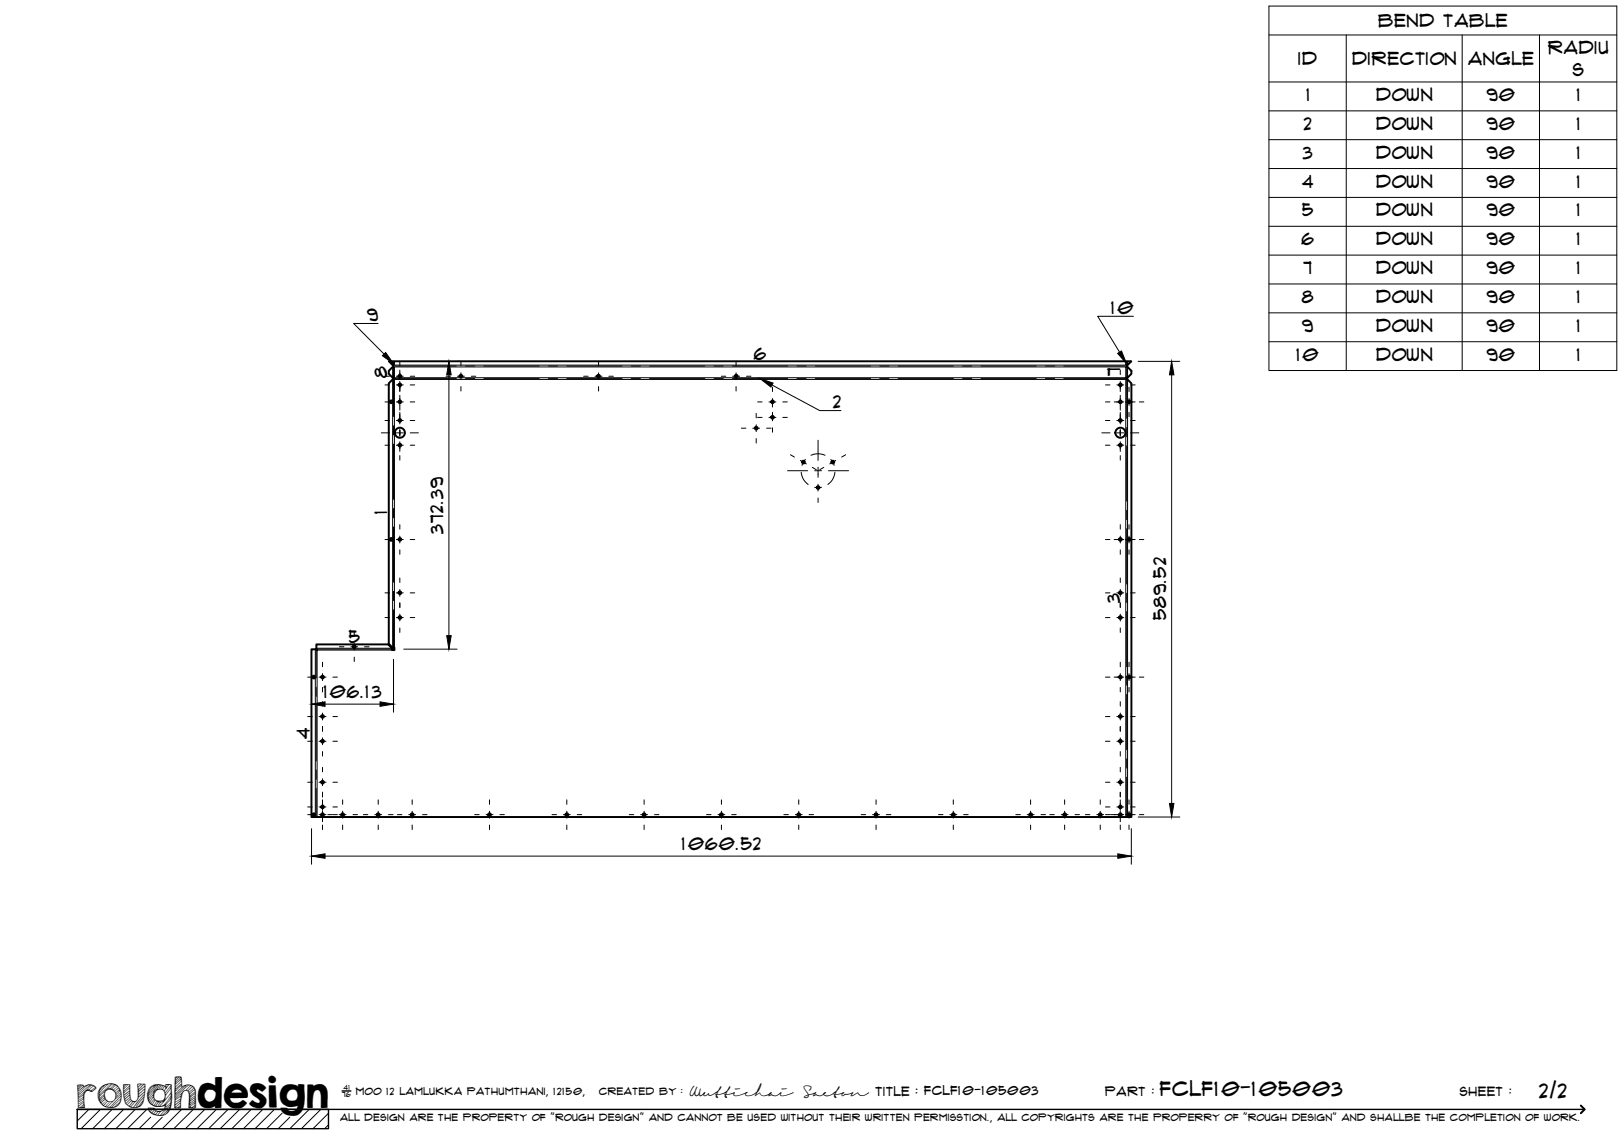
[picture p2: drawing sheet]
<svg xmlns="http://www.w3.org/2000/svg" width="420mm" height="297mm" viewBox="0 0 420 297" stroke-linecap="round" stroke-linejoin="round" font-family="sans-serif">
<!-- layer: Visible -->
<g fill="none" stroke="#000" stroke-width=".51">
<path d="M101.7 94.9l-1.1 1.1v.7l1.1 1.3-1.1 1.2v67.4l1 1h.4v.6h-.6v-.5l-1-1h-18.5v1.1l.1 .4-.3-.2h-1.1v43.4h212.1v-112.2l-1.1-1.2 1.1-1.3v-.7l-1.1-1.1M101.7 94.8v-.2l-1.1-1.1h192.1l-1.1 1.1v.2"/>
<circle cx="103.5" cy="97.3" r=".35"/>
<circle cx="103.5" cy="99.6" r=".35"/>
<circle cx="119.2" cy="97.3" r=".35"/>
<circle cx="154.8" cy="97.3" r=".35"/>
<circle cx="190.5" cy="97.3" r=".35"/>
<circle cx="289.9" cy="99.6" r=".35"/>
<circle cx="101.2" cy="104" r=".35"/>
<circle cx="103.5" cy="108.8" r=".35"/>
<circle cx="103.5" cy="104" r=".35"/>
<circle cx="103.5" cy="115.2" r=".35"/>
<circle cx="103.5" cy="112" r="1.3"/>
<circle cx="195.7" cy="110.8" r=".35"/>
<circle cx="199.9" cy="108" r=".35"/>
<circle cx="199.9" cy="104" r=".35"/>
<circle cx="207.9" cy="119.6" r=".35"/>
<circle cx="215.5" cy="119.6" r=".35"/>
<circle cx="289.9" cy="108.8" r=".35"/>
<circle cx="289.9" cy="104" r=".35"/>
<circle cx="289.9" cy="115.2" r=".35"/>
<circle cx="289.9" cy="112" r="1.3"/>
<circle cx="292.1" cy="104" r=".35"/>
<circle cx="101.2" cy="139.6" r=".35"/>
<circle cx="103.5" cy="139.6" r=".35"/>
<circle cx="211.7" cy="126.1" r=".35"/>
<circle cx="289.9" cy="139.6" r=".35"/>
<circle cx="292.1" cy="139.6" r=".35"/>
<circle cx="103.5" cy="153.4" r=".35"/>
<circle cx="103.5" cy="159.8" r=".35"/>
<circle cx="289.9" cy="153.4" r=".35"/>
<circle cx="289.9" cy="159.8" r=".35"/>
<circle cx="81.2" cy="175.2" r=".35"/>
<circle cx="83.4" cy="175.2" r=".35"/>
<circle cx="91.6" cy="167.3" r=".35"/>
<circle cx="289.9" cy="175.2" r=".35"/>
<circle cx="292.1" cy="175.2" r=".35"/>
<circle cx="83.4" cy="185.4" r=".35"/>
<circle cx="83.4" cy="191.8" r=".35"/>
<circle cx="289.9" cy="191.8" r=".35"/>
<circle cx="289.9" cy="185.4" r=".35"/>
<circle cx="81.2" cy="210.8" r=".35"/>
<circle cx="83.4" cy="202.4" r=".35"/>
<circle cx="83.4" cy="210.8" r=".35"/>
<circle cx="83.4" cy="208.8" r=".35"/>
<circle cx="88.7" cy="210.8" r=".35"/>
<circle cx="97.8" cy="210.8" r=".35"/>
<circle cx="106.6" cy="210.8" r=".35"/>
<circle cx="126.7" cy="210.8" r=".35"/>
<circle cx="146.7" cy="210.8" r=".35"/>
<circle cx="166.7" cy="210.8" r=".35"/>
<circle cx="186.7" cy="210.8" r=".35"/>
<circle cx="206.7" cy="210.8" r=".35"/>
<circle cx="226.7" cy="210.8" r=".35"/>
<circle cx="246.7" cy="210.8" r=".35"/>
<circle cx="266.7" cy="210.8" r=".35"/>
<circle cx="275.5" cy="210.8" r=".35"/>
<circle cx="284.7" cy="210.8" r=".35"/>
<circle cx="289.9" cy="202.4" r=".35"/>
<circle cx="289.9" cy="210.8" r=".35"/>
<circle cx="289.9" cy="208.8" r=".35"/>
<circle cx="292.1" cy="210.8" r=".35"/>
</g>
<!-- layer: Bend Center -->
<g fill="none" stroke="#000" stroke-width=".26">
<path d="M101.7 98h16.4M101.7 94.7h16.4M101.8 93.5v14.3M120.4 98h2.4M120.4 94.7h2.4M125.2 98h14.3M125.2 94.7h14.3M141.9 98h2.4M141.9 94.7h2.4M146.6 98h14.3M146.6 94.7h14.3M163.3 98h2.4"/>
<path d="M163.3 94.7h2.4M168.1 98h14.3M168.1 94.7h14.3M184.7 98h2.4M184.7 94.7h2.4M189.5 98h14.3M189.5 94.7h14.3M206.2 98h2.4M206.2 94.7h2.4M210.9 98h14.3M210.9 94.7h14.3M227.6 98h2.4"/>
<path d="M227.6 94.7h2.4M232.4 98h14.3M232.4 94.7h14.3M249 98h2.4M249 94.7h2.4M253.8 98h14.3M253.8 94.7h14.3M270.5 98h2.4M270.5 94.7h2.4M275.2 98h16.3M275.2 94.7h16.3M291.5 93.5v14.7"/>
<path d="M101.8 110.2v2.3M101.8 114.9v14.3M291.5 110.6v2.4M291.5 115.4v14.3M101.8 131.6v2.4M101.8 136.3v14.3M291.5 132v2.4M291.5 136.8v14.3M101.8 153v2.4M101.8 157.8v9.8M291.5 153.5v2.4M291.5 158.2v14.3"/>
<path d="M81.8 168.1v7.3M81.8 177.8v2.4M81.9 168h19.5M291.5 174.9v2.4M291.5 179.7v14.3M81.8 182.6v14.3M81.8 199.2v2.4M291.5 196.3v2.4M81.8 204v7.4M291.5 201.1v10.3"/>
</g>
<!-- layer: Visible Narrow -->
<path d="M101.6 93.5v1M101.6 94.9v2.8M101.6 98.2v69.4M102 93.5v1h189.3v-1M102 94.9h189.3v2.8h-189.3zM291.7 93.5v1M291.7 94.9v2.8M291.7 98.2v113.2M81.6 168v43.4M81.9 167.7h19.5M101.4 168.2h-19.4v43.2M102 167.6v-69.4h189.3v113.2" fill="none" stroke="#000" stroke-width=".26"/>
<!-- layer: TitleBlock -->
<path d="M20 287h65v5h-65zM20 287h390M88.5 282.3h2.3" fill="none" stroke="#000" stroke-width=".36"/>
<path d="M409 286.1l1 .9-1 1" fill="none" stroke="#000" stroke-width=".51"/>
<g fill="none" stroke="#000" stroke-width=".26">
<path d="M23 287l-3 3.1M26 287l-5 5M29 287l-5 5M32 287l-5 5M35 287l-5 5M38 287l-5 5M39 289.1l-3 2.9M42 289.1l-3 2.9M47 287l-5 5M50 287l-5 5M53 287l-5 5M56 287l-5 5"/>
<path d="M59 287l-5 5M62 287l-5 5M65 287l-5 5M68 287l-5 5M71 287l-5 5M73 288l-4 4M75 289.1l-3 2.9M80 287l-5 5M83 287l-5 5M85 288l-4 4M85 291l-1 1"/>
</g>
<!-- layer: Smart Centers -->
<g fill="none" stroke="#000" stroke-width=".26">
<path d="M99.6 99.6h1.2M99.6 97.4h1.2M102.6 99.6h1.7M102.6 97.4h1.7M103.4 93.5v1.2M103.4 95.8v2.4M103.4 98.7v2.6M106.1 99.6h1.2M106.1 97.4h1.2M115.4 97.4h1.2M118.4 97.4h1.7M119.3 93.5v1.2"/>
<path d="M119.3 96.5v1.7M121.9 97.4h1.2M151 97.4h1.2M153.9 97.4h1.8M154.9 93.5v1.2M154.9 96.5v1.7M157.5 97.4h1.2M186.6 97.4h1.2M189.5 97.4h1.8M190.4 93.5v1.2M190.4 96.5v1.7M193.1 97.4h1.2"/>
<path d="M286 99.6h1.2M288.9 99.6h1.8M289.8 95.8v1.1M289.8 98.7v2.6M292.5 99.6h1.2M98.7 112h2.1M99.6 104h1.2M99.6 115.2h1.2M99.6 108.8h1.2M102.6 104h1.7M102.6 115.2h1.7M102.6 108.8h1.7"/>
<path d="M102.6 112h1.7M103.4 102.3v3.8M103.4 106.7v3M103.4 111.1v1.8M103.4 114.3v2.5M103.4 117.9v1.1M106.1 104h1.2M106.1 115.2h1.2M106.1 108.8h1.2M106.1 112h2.1M119.3 100v1.2M154.9 100v1.2"/>
<path d="M190.4 100v1.2M191.8 110.8h1.2M194.8 110.8h1.7M195.6 107v1.1M195.6 109.9v1.8M195.6 113.5v1.1M196 104h1.2M196 108h1.2M198.3 110.8h1.2M198.9 104h1.8M198.9 108h1.8M199.9 100.2v1.1"/>
<path d="M199.9 103.1v2.2M199.9 106.7v2.2M199.9 110.7v1.1M202.5 104h1.2M202.5 108h1.2M204.5 117.7l1 .6M207.1 119.2l1.5 .8M208.4 118.9l-.9 1.5M209.8 117.8l1.6-.4 1 .1 1.1 .3M211.6 113.9v5.2M214.9 118.9l.9 1.5M216.2 119.2l-1.5 .8"/>
<path d="M218.8 117.7l-1 .6M285.1 112h2.1M286 104h1.2M286 115.2h1.2M286 108.8h1.2M288.2 104h2.5M288.9 115.2h1.8M288.9 108.8h1.8M288.9 112h1.8M289.8 102.3v3.8M289.8 106.7v3M289.8 111.1v1.8"/>
<path d="M289.8 114.3v2.5M289.8 117.9v1.1M291.2 104h2.5M292.1 100.2v1.1M292.1 103.1v1.8M292.1 106.7v1.1M292.5 115.2h1.2M292.5 108.8h1.2M292.5 112h2.1M294.8 104h1.1M99.6 139.6h1.2M102.6 139.6h1.7"/>
<path d="M103.4 135.7v1.2M103.4 138.7v1.8M106.1 139.6h1.2M203.8 121.8h5.2M207.3 122.2l.4 1.5 1.4 1.7M210.2 120.9l1 .6M210.8 121.8h1.7M210.8 126.1h1.7M211.6 120.9v2.6M211.6 125.3v1.8M211.6 128.8v1.2M213.1 120.9l-1 .6"/>
<path d="M214.3 121.8h5.2M216 122.2l-.7 2-1.1 1.2M286 139.6h1.2M288.2 139.6h2.5M289.8 135.7v1.2M289.8 138.7v1.8M291.2 139.6h2.5M292.1 135.7v1.2M292.1 138.7v1.8M294.8 139.6h1.1M99.6 153.4h1.2M99.6 159.8h1.2"/>
<path d="M102.6 153.4h1.7M102.6 159.8h1.7M103.4 142.3v1.1M103.4 149.5v1.2M103.4 152.5v1.8M103.4 156v1.2M103.4 158.9v1.8M106.1 153.4h1.2M106.1 159.8h1.2M286 153.4h1.2M286 159.8h1.2M288.9 153.4h1.8"/>
<path d="M288.9 159.8h1.8M289.8 142.3v1.1M289.8 149.5v1.2M289.8 152.5v1.8M289.8 156v1.2M289.8 158.9v1.8M292.1 142.3v1.1M292.5 153.4h1.2M292.5 159.8h1.2M79.6 175.2h1.2M82.5 175.2h1.8M83.4 171.4v1.1"/>
<path d="M83.4 174.3v1.8M83.4 177.9v1.1M86.1 175.2h1.2M87.8 167.4h1.2M90.8 167.4h1.7M91.7 163.5v1.2M91.7 166.4v1.8M91.7 170v1.2M94.3 167.4h1.2M103.4 162.5v1.1M286 175.2h1.2M288.2 175.2h2.5"/>
<path d="M289.8 162.5v1.1M289.8 171.4v1.1M289.8 174.3v1.8M289.8 177.9v1.1M291.2 175.2h2.5M292.1 171.4v1.1M292.1 174.3v1.8M292.1 177.9v1.1M294.8 175.2h1.1M79.6 185.4h1.2M79.6 191.8h1.2M82.5 185.4h1.8"/>
<path d="M82.5 191.8h1.8M83.4 181.6v1.1M83.4 184.5v1.8M83.4 187.9v1.3M83.4 190.9v1.8M83.4 194.5v1.1M83.4 198.6v1.1M86.1 185.4h1.2M86.1 191.8h1.2M286 185.4h1.2M286 191.8h1.2M288.9 185.4h1.8"/>
<path d="M288.9 191.8h1.8M289.8 181.6v1.1M289.8 184.5v1.8M289.8 187.9v1.3M289.8 190.9v1.8M289.8 194.5v1.1M289.8 198.6v1.1M292.5 185.4h1.2M292.5 191.8h1.2M79.6 210.8h1.2M79.6 208.8h1.2M79.6 202.4h1.2"/>
<path d="M82.5 210.8h1.8M82.5 208.8h1.8M82.5 202.4h1.8M83.4 201.5v1.8M83.4 205v1.2M83.4 207v2.7M83.4 209.9v2.7M83.4 213.5v1.1M84.8 210.8h1.2M86.1 210.8h1.2M86.1 208.8h1.2M86.1 202.4h1.2"/>
<path d="M87.8 210.8h1.7M88.6 207v1.1M88.6 209.9v1.8M88.6 213.5v1.1M91.3 210.8h1.2M94 210.8h1.2M97 210.8h1.7M97.9 207v1.1M97.9 209.9v1.8M97.9 213.5v1.1M100.5 210.8h1.2M102.8 210.8h1.2"/>
<path d="M105.7 210.8h1.8M106.6 207v1.1M106.6 209.9v1.8M106.6 213.5v1.1M109.3 210.8h1.2M122.8 210.8h1.2M125.8 210.8h1.8M126.6 207v1.1M126.6 209.9v1.8M126.6 213.5v1.1M129.3 210.8h1.2M142.8 210.8h1.2"/>
<path d="M145.8 210.8h1.7M146.6 207v1.1M146.6 209.9v1.8M146.6 213.5v1.1M149.3 210.8h1.2M162.8 210.8h1.2M165.8 210.8h1.7M166.6 207v1.1M166.6 209.9v1.8M166.6 213.5v1.1M169.3 210.8h1.2M182.8 210.8h1.2"/>
<path d="M185.8 210.8h1.7M186.6 207v1.1M186.6 209.9v1.8M186.6 213.5v1.1M189.3 210.8h1.2M202.8 210.8h1.2M205.8 210.8h1.7M206.7 207v1.1M206.7 209.9v1.8M206.7 213.5v1.1M209.3 210.8h1.2M222.8 210.8h1.2"/>
<path d="M225.7 210.8h1.8M226.7 207v1.1M226.7 209.9v1.8M226.7 213.5v1.1M229.3 210.8h1.2M242.8 210.8h1.2M245.7 210.8h1.8M246.6 207v1.1M246.6 209.9v1.8M246.6 213.5v1.1M249.3 210.8h1.2M262.8 210.8h1.2"/>
<path d="M265.7 210.8h1.8M266.6 207v1.1M266.6 209.9v1.8M266.6 213.5v1.1M269.3 210.8h1.2M271.6 210.8h1.2M274.6 210.8h1.7M275.4 207v1.1M275.4 209.9v1.8M275.4 213.5v1.1M278.1 210.8h1.2M280.8 210.8h1.2"/>
<path d="M283.8 210.8h1.7M284.6 207v1.1M284.6 209.9v1.8M284.6 213.5v1.1M286 210.8h1.2M286 208.8h1.2M286 202.4h1.2M287.3 210.8h3.4M288.9 208.8h1.8M288.9 202.4h1.8M289.8 201.5v1.8M289.8 205v1.2"/>
<path d="M289.8 207v2.7M289.8 209.9v2.7M289.8 213.5v1.1M291.2 210.8h2.5M292.1 207v1.1M292.1 209.9v1.8M292.1 213.5v1.1M292.5 208.8h1.2M292.5 202.4h1.2M294.8 210.8h1.1"/>
</g>
<!-- layer: Bend Tables -->
<g fill="none" stroke="#000" stroke-width=".26">
<path d="M328.3 1.6h90v94.3h-90zM328.3 9h90M348.3 9v86.9M378.3 9v86.9M398.3 9v86.9M328.3 21.2h90M328.3 28.7h90M328.3 36.1h90M328.3 43.6h90M328.3 51.1h90M328.3 58.6h90M328.3 66h90"/>
<path d="M328.3 73.5h90M328.3 80.9h90M328.3 88.4h90"/>
</g>
<!-- layer: BendIds -->
<path d="M98.9 92l.9-.8 2 2.9zM289.2 91.4l1-.6 1.3 3.3zM196.6 98l3.4 1.1-.5 1z" fill="#000" stroke="#000" stroke-width=".26"/>
<path d="M97.8 83.7h-6.3l7.9 7.9M199.7 99.6l12.4 6.6h5.5M293.2 81.8h-9.2l5.6 9.3" fill="none" stroke="#000" stroke-width=".26"/>
<!-- layer: FD_Dimensions -->
<path d="M116.1 97v67.5M118.3 93.5h.8M294.5 93.5h10.7M303.1 97v110.9M80.6 179.2v.9M101.8 170.6v13.7M104.5 168h13.8M84.1 182.2h14.2M80.6 214.4v9.2M292.7 214.4v9.2M294.5 211.4h10.7M84.1 221.5h205.1" fill="none" stroke="#000" stroke-width=".26"/>
<path d="M116.1 93.5l.6 3.5h-1.1zM303.1 93.5l.6 3.5h-1.1zM115.6 164.5h1.1l-.6 3.5zM80.6 182.2l3.5-.6v1.2zM98.3 181.6l3.5 .6-3.5 .6zM302.6 207.9h1.1l-.6 3.5zM80.6 221.5l3.5-.6v1.2zM289.2 220.9l3.5 .6-3.5 .6z" fill="#000" stroke="#000" stroke-width=".26"/>
<text font-size="9.7" x="19.9" y="286.8">roughdesign</text>
<g font-size="5.3">
<text x="300.1" y="283.6">FCLF10-105003</text>
<text x="398.2" y="284">2/2</text>
</g>
<g font-size="4.6">
<text x="356.6" y="7">Bend Table</text>
<text x="335.9" y="16.9">ID</text>
<text x="349.8" y="16.8">Direction</text>
<text x="379.8" y="16.9">Angle</text>
<text x="400.5" y="13.9">Radiu</text>
<text x="406.9" y="19.8">s</text>
<text x="338" y="26.1">1</text>
<text x="356" y="26.1">Down</text>
<text x="384.6" y="26.1">90</text>
<text x="408" y="26.1">1</text>
<text x="337.3" y="33.6">2</text>
<text x="356" y="33.6">Down</text>
<text x="384.6" y="33.6">90</text>
<text x="408" y="33.6">1</text>
<text x="337.1" y="41">3</text>
<text x="356" y="41.1">Down</text>
<text x="384.6" y="41">90</text>
<text x="408" y="41">1</text>
<text x="336.9" y="48.5">4</text>
<text x="356" y="48.5">Down</text>
<text x="384.6" y="48.5">90</text>
<text x="408" y="48.5">1</text>
<text x="336.9" y="56">5</text>
<text x="356" y="56">Down</text>
<text x="384.6" y="56">90</text>
<text x="408" y="56">1</text>
<text x="336.7" y="63.4">6</text>
<text x="356" y="63.5">Down</text>
<text x="384.6" y="63.4">90</text>
<text x="408" y="63.4">1</text>
<text x="337.2" y="70.9">7</text>
<text x="356" y="70.9">Down</text>
<text x="384.6" y="70.9">90</text>
<text x="408" y="70.9">1</text>
<text x="95" y="83">9</text>
<text x="287.5" y="81.1">10</text>
<text x="336.8" y="78.4">8</text>
<text x="356" y="78.4">Down</text>
<text x="384.6" y="78.4">90</text>
<text x="408" y="78.4">1</text>
<text x="336.9" y="85.8">9</text>
<text x="356" y="85.9">Down</text>
<text x="384.6" y="85.8">90</text>
<text x="408" y="85.8">1</text>
<text x="195.1" y="93.1">6</text>
<text x="335.4" y="93.3">10</text>
<text x="356" y="93.3">Down</text>
<text x="384.6" y="93.3">90</text>
<text x="408" y="93.3">1</text>
<text x="100.1" y="97.8" transform="rotate(-90 100.1 97.8)">8</text>
<text x="289.8" y="97.4" transform="rotate(-90 289.8 97.4)">7</text>
<text x="215.6" y="105.5">2</text>
<text x="100.2" y="133.1" transform="rotate(-90 100.2 133.1)">1</text>
<text x="114.6" y="138.1" transform="rotate(-90 114.6 138.1)">372.39</text>
<text x="289.8" y="155.9" transform="rotate(-90 289.8 155.9)">3</text>
<text x="301.7" y="160.5" transform="rotate(-90 301.7 160.5)">589.52</text>
<text x="90.3" y="166.3">5</text>
<text x="83.8" y="180.7">106.13</text>
<text x="80.2" y="191.2" transform="rotate(-90 80.2 191.2)">4</text>
<text x="176.4" y="220">1060.52</text>
</g>
<g font-size="3.4">
<text x="178.3" y="283.5">Wuttichai</text>
<text x="208.1" y="283.5">Saeton title : FCLF10-105003</text>
</g>
<g font-size="3.3">
<text x="286" y="283.5">Part :</text>
<text x="377.7" y="283.5">sheet :</text>
</g>
<g font-size="2.7">
<text x="92.1" y="283.3">moo 12 Lamlukka pathumthani, 12150,</text>
<text x="155" y="283.3">created by :</text>
</g>
<text font-size="2.6" x="88" y="290.1">all design are the property of &quot;rough design&quot; and cannot be used without their written permisstion., all copyrights are the properry of &quot;rough design&quot; and shallbe the completion of work.</text>
<g font-size="1.9">
<text x="88.5" y="283.9">76</text>
<text x="88.9" y="282.1">41</text>
</g>
</svg>
